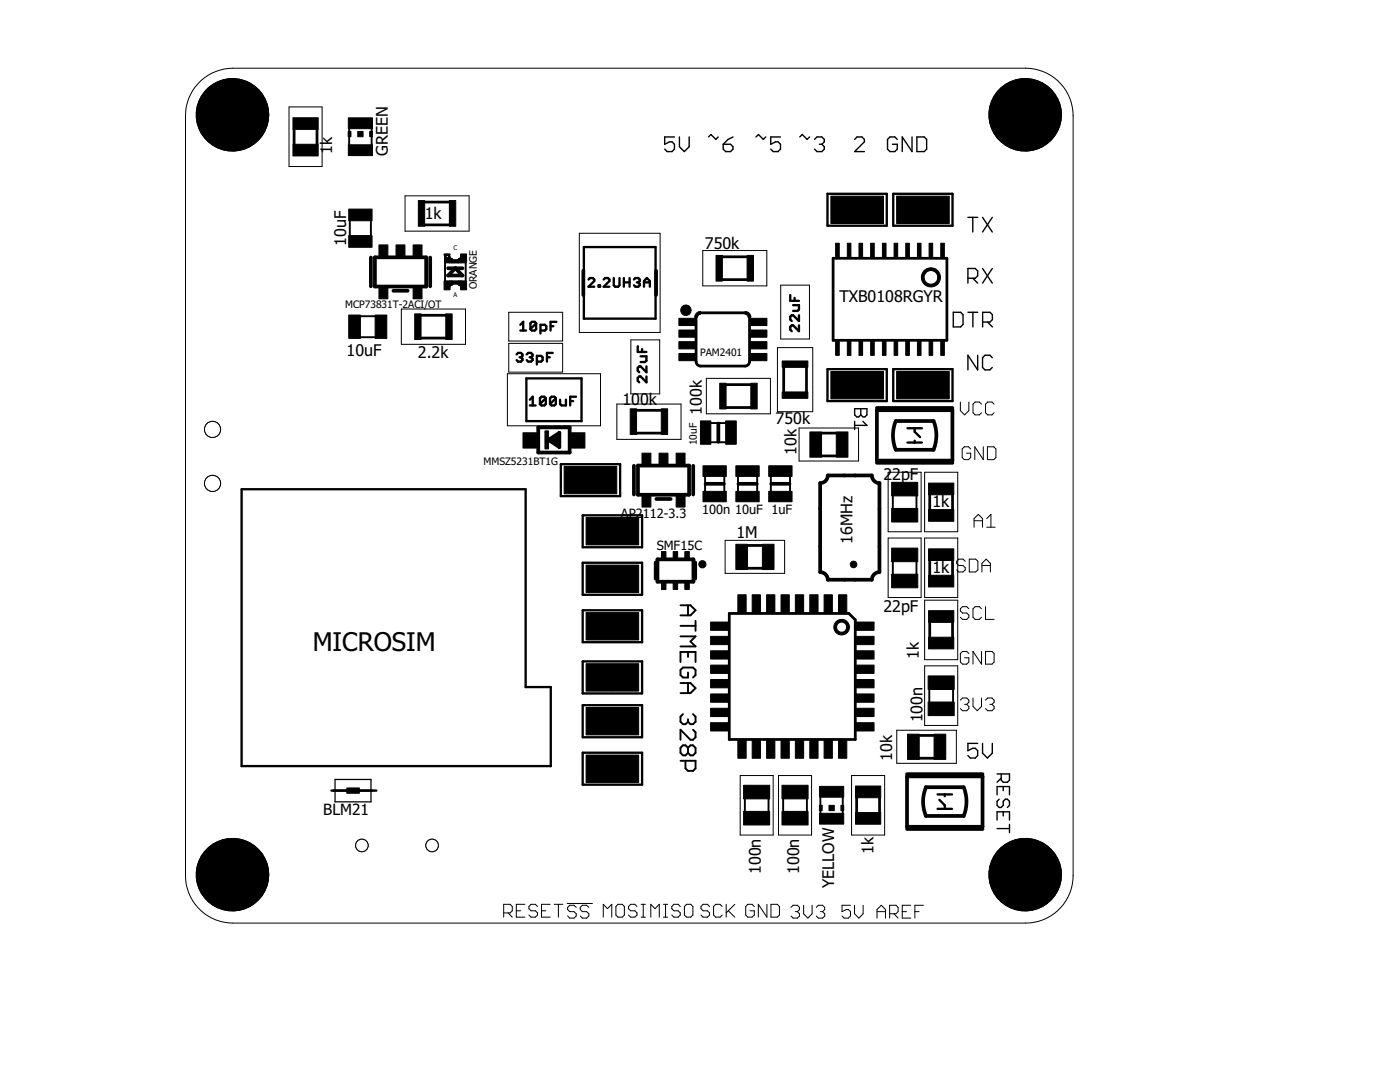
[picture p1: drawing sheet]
<svg xmlns="http://www.w3.org/2000/svg" width="279mm" height="216mm" viewBox="0 0 279 216" stroke-linecap="round" stroke-linejoin="round" font-family="sans-serif">
<g fill="none" stroke="#000" stroke-width=".2">
<path d="M40.1 16.1a9.7 9.7 0 0 1 6.4-2.5h158.2a9.5 9.5 0 0 1 9.5 9.5v151.6a9.5 9.5 0 0 1-9.5 9.5h-158.2a9.5 9.5 0 0 1-9.5-9.5v-151.6a9.4 9.4 0 0 1 3.1-7zM57.7 21.3h6.6v11.9h-6.6zM80.8 39.1h12.8v7h-12.8zM115.6 46.5h16.1v19.8h-16.1zM140.3 50h12.7v7h-12.7zM155.8 56.9h5.7v10.7h-5.7zM80.1 61.7h12.8v7h-12.8zM101.3 74.6h18.5v10.4h-18.5zM101.5 62.3h10.8v5.8h-10.8zM101.5 68.5h10.8v5.8h-10.8zM125.9 67.8h5.8v10.8h-5.8zM141 75.5h12.8v7.1h-12.8z"/>
<path d="M155.2 69.4h7v12.7h-7zM123.1 80.6h12.8v7.1h-12.8zM159.5 85.4h11.8v6.6h-11.8zM177.2 94.2h6.6v11.9h-6.6zM184.5 94.2h6.6v11.9h-6.6zM191.7 80.2v1.7l.8 .9 .9-.9v-1.7M193.7 89.6l-.4-.4h-.9l-.4 .4v1.7l.4 .4h.9l.4-.4v-.9h-.8M195.9 80.6l-.4-.4h-.9l-.4 .4v1.8l.4 .4h.9l.4-.4M196.2 89.2v2.5l-1.7-2.5v2.5M197.1 89.2h1.2l.5 .4v1.7l-.5 .4h-1.2zM198.4 80.6l-.4-.4h-.9l-.4 .4v1.8l.4 .4h.9l.4-.4M144.7 107.8h11.9v6.6h-11.9z"/>
<path d="M177.2 107.4h6.6v11.8h-6.6zM184.5 107.4h6.6v11.8h-6.6zM184.5 119.8h6.6v11.8h-6.6zM192.6 112l-.4-.4h-.9l-.4 .4v.4l.4 .4h.9l.4 .5v.4l-.4 .4h-.9l-.4-.4M193.4 111.6h1.3l.5 .4v1.7l-.5 .4h-1.3zM194.4 105.2v-1.7l.8-.9 .9 .9v1.7M194.4 103.9h1.7M196 112.8h1.7M196 114.1v-1.7l.8-.8 .9 .8v1.7M196.9 103.5l.9-.9v2.6M196.9 105.2h1.7M184.5 132.9h6.6v11.9h-6.6z"/>
<path d="M191.7 139.7l.4-.4h.8l.5 .4v.4l-.5 .4M193.4 121.5l-.5-.4h-.8l-.4 .4v.4l.4 .4h.8l.5 .4v.5l-.5 .4h-.8l-.4-.4M193.4 130.4l-.5-.4h-.8l-.4 .4v1.7l.4 .4h.8l.5-.4v-.8h-.9M194.2 139.3v1.7l.8 .8 .9-.8v-1.7M195.9 121.5l-.4-.4h-.9l-.4 .4v1.7l.4 .4h.9l.4-.4M195.9 130v2.5l-1.7-2.5v2.5M196.7 121.1v2.5h1.7M196.7 130h1.3l.4 .4v1.7l-.4 .4h-1.3zM196.7 139.7l.4-.4h.9l.4 .4v.4l-.4 .4M147.7 154.7h6.6v11.9h-6.6zM155.4 154.7h6.6v11.9h-6.6zM169.9 154.7h6.7v11.9h-6.7z"/>
<path d="M179 145.7h11.9v6.6h-11.9zM192.5 140.5h.4M192.9 140.5l.5 .5v.4l-.5 .4h-.8l-.4-.4M197.5 140.5h.5M198 140.5l.4 .5v.4l-.4 .4h-.9l-.4-.4M100.5 182.2h1.3l.4-.5v-.8l-.4-.5h-1.3v2.6M101.4 182.2l.8 .8M103 181.7h.9M104.8 180.4h-1.8v2.6h1.8M107.3 180.9l-.5-.5h-.8l-.4 .5v.4l.4 .4h.8l.5 .5v.4l-.5 .4h-.8l-.4-.4M108.1 181.7h.8M109.8 180.4h-1.7v2.6h1.7"/>
<path d="M110.6 180.4h1.7M111.4 180.4v2.6M113.2 180.3h5M115 181.1l-.4-.5h-.9l-.4 .5v.4l.4 .4h.9l.4 .4v.5l-.4 .4h-.9l-.4-.4M117.5 181.1l-.4-.5h-.9l-.4 .5v.4l.4 .4h.9l.4 .4v.5l-.4 .4h-.9l-.4-.4M120.4 183v-2.6l.8 .9 .9-.9v2.6M123.3 180.4h.9l.4 .5v1.7l-.4 .4h-.9l-.4-.4v-1.7zM127.1 180.9l-.4-.5h-.8l-.5 .5v.4l.5 .4h.8l.4 .5v.4l-.4 .4h-.8l-.5-.4M128 180.4h.8M128 183h.8M128.4 180.4v2.6M129.9 183v-2.6l.8 .9 .9-.9v2.6"/>
<path d="M132.4 180.4h.8M132.4 183h.8M132.8 180.4v2.6M135.8 180.9l-.5-.5h-.8l-.4 .5v.4l.4 .4h.8l.5 .5v.4l-.5 .4h-.8l-.4-.4M137 180.4h.9l.4 .5v1.7l-.4 .4h-.9l-.4-.4v-1.7zM141.6 180.9l-.4-.5h-.9l-.4 .5v.4l.4 .4h.9l.4 .5v.4l-.4 .4h-.9l-.4-.4M144.1 180.9l-.4-.5h-.9l-.4 .5v1.7l.4 .4h.9l.4-.4M144.9 180.4v2.6M145.4 181.7l1.2 1.3M146.6 180.4l-1.7 1.8M150.5 180.9l-.4-.5h-.9l-.4 .5v1.7l.4 .4h.9l.4-.4v-.9h-.8M153.1 180.4v2.6l-1.8-2.6v2.6"/>
<path d="M153.9 180.4h1.2l.5 .5v1.7l-.5 .4h-1.2zM157.9 181.1l.4-.5h.8l.5 .5v.4l-.5 .4M158.7 181.9h.4M159.1 181.9l.5 .4v.5l-.5 .4h-.8l-.4-.4M160.4 180.6v1.7l.8 .9 .9-.9v-1.7M162.9 181.1l.4-.5h.9l.4 .5v.4l-.4 .4M163.7 181.9h.5M164.2 181.9l.4 .4v.5l-.4 .4h-.9l-.4-.4M169.7 180.6h-1.7v1.3l.9-.4h.4l.4 .4v.9l-.4 .4h-.8l-.5-.4M170.5 180.6v1.7l.9 .9 .9-.9v-1.7M175 183.2v-1.7l.9-.9 .8 .9v1.7M175 181.9h1.7"/>
<path d="M177.5 182.3h1.3l.4-.4v-.8l-.4-.5h-1.3v2.6M178.4 182.3l.8 .9M180.1 181.9h.8M181.8 180.6h-1.7v2.6h1.7M182.6 181.9h.8M184.3 180.6h-1.7v2.6"/>
<circle cx="42.4" cy="85.7" r="1.61"/>
</g>
<g fill="#000" stroke="#000" stroke-width=".2">
<path d="M58.5 23.5h5v2.3h-5zM58.5 28.8h5v2.3h-5zM69.5 26.2h.5v1.1h-.5zM71.4 26.2h1.1v1.1h-1.1zM73.8 26.2h.5v1.1h-.5zM69.5 23.5h4.8v2.2h-4.8zM69.5 28.9h4.8v2.2h-4.8zM165.8 39.1h10.5v5.5h-10.5zM178.9 39.1h10.5v5.5h-10.5zM69.6 41.7h4.7v2.3h-4.7zM69.6 47h4.7v2.3h-4.7zM75.6 48.9h1.8v2.3h-1.8z"/>
<path d="M75.6 57.3h1.8v2.3h-1.8zM79 48.9h1.8v2.3h-1.8zM82.4 48.9h1.8v2.3h-1.8zM82.4 57.3h1.8v2.3h-1.8zM83.5 40h1.3v5.1h-1.3zM88.7 51.5h1.1v1h-1.1zM88.6 56h1.2v1.8h-1.2zM88.6 50.7h1.2v.2h-1.2zM89.7 51.6h.6v.9h-.6zM89.7 56h.6v.9h-.6zM89.7 40h1.3v5.1h-1.3zM90.1 51.8h1.5v.7h-1.5z"/>
<path d="M90.1 56h1.5v.7h-1.5zM91.5 51.6h.5v.9h-.5zM91.5 56h.5v.9h-.5zM91.9 50.7h1.2v1.8h-1.2zM91.9 56h1.2v1.8h-1.2zM142.9 51h1.3v5.1h-1.3zM149.1 51h1.3v5.1h-1.3zM166.8 48.5h.7v3h-.7zM169.1 48.5h.7v3h-.7zM171.4 48.5h.7v3h-.7zM173.8 48.5h.7v3h-.7zM176.1 48.5h.7v3h-.7z"/>
<path d="M178.4 48.5h.8v3h-.8zM180.8 48.5h.7v3h-.7zM183.1 48.5h.7v3h-.7zM185.4 48.5h.7v3h-.7zM187.7 48.5h.8v3h-.8zM69.6 62.9h2.3v4.6h-2.3zM74.9 62.9h2.3v4.6h-2.3zM82.8 62.6h1.2v5.2h-1.2zM89 62.6h1.2v5.2h-1.2zM135.5 63.5h3.2v1.5h-3.2zM135.5 65.8h3.2v1.5h-3.2zM135.5 68.2h3.2v1.4h-3.2z"/>
<path d="M135.5 70.5h3.2v1.5h-3.2zM143.6 76.5h1.3v5.1h-1.3zM149.8 76.5h1.3v5.1h-1.3zM149.8 70.5h3.3v1.5h-3.3zM149.8 68.2h3.3v1.4h-3.3zM149.8 65.8h3.3v1.5h-3.3zM149.8 63.5h3.3v1.5h-3.3zM156.1 72h5.1v1.3h-5.1zM156.1 78.2h5.1v1.3h-5.1zM166.8 67.9h.7v3h-.7zM169.1 67.9h.7v3h-.7zM171.4 67.9h.7v3h-.7z"/>
<path d="M173.8 67.9h.7v3h-.7zM165.8 74.1h10.5v5.5h-10.5zM176.1 67.9h.7v3h-.7zM178.4 67.9h.8v3h-.8zM180.8 67.9h.7v3h-.7zM183.1 67.9h.7v3h-.7zM185.4 67.9h.7v3h-.7zM187.7 67.9h.8v3h-.8zM178.9 74.1h10.5v5.5h-10.5zM104.4 86.4h2.7v3h-2.7zM108.8 86h.7v3.6h-.7zM114 86.4h2.7v3h-2.7z"/>
<path d="M112.6 93.1h10.5v5.4h-10.5zM125.8 81.6h1.2v5.1h-1.2zM128.1 90.4h1.8v2.4h-1.8zM128.1 98.8h1.8v2.4h-1.8zM132 81.6h1.2v5.1h-1.2zM131.5 90.4h1.8v2.4h-1.8zM134.9 90.4h1.8v2.4h-1.8zM134.9 98.8h1.8v2.4h-1.8zM139.8 84h2.1v4.6h-2.1zM140.3 92.9h4.6v2.2h-4.6zM140.3 98h4.6v2.1h-4.6zM144.8 84h2.1v4.6h-2.1z"/>
<path d="M146.9 92.9h4.6v2.2h-4.6zM146.9 98h4.6v2.1h-4.6zM153.4 92.9h4.7v2.2h-4.7zM153.4 98h4.7v2.1h-4.7zM161.6 86.2h2.4v5h-2.4zM166.9 86.2h2.3v5h-2.3zM177.9 96.2h5.3v2.8h-5.3zM185.3 96.4h5.1v2.3h-5.1zM117 103.3h10.5v5.4h-10.5zM117 112.8h10.5v5.4h-10.5zM132 110.1h.9v1.2h-.9zM132 116.4h.9v1.2h-.9z"/>
<path d="M134.3 110.1h.9v1.2h-.9zM134.3 116.4h.9v1.2h-.9zM136.7 110.1h.9v1.2h-.9zM136.7 116.4h.9v1.2h-.9zM147.3 118.7h1.6v3.5h-1.6zM146.9 108.6h2.3v5h-2.3zM150.1 118.7h1.7v3.5h-1.7zM152.1 108.6h2.4v5h-2.4zM153 118.7h1.6v3.5h-1.6zM155.9 118.7h1.6v3.5h-1.6zM158.7 118.7h1.7v3.5h-1.7zM161.6 118.7h1.7v3.5h-1.7z"/>
<path d="M164.5 118.7h1.6v3.5h-1.6zM167.3 118.7h1.7v3.5h-1.7zM177.9 101.5h5.3v2.7h-5.3zM177.9 109.4h5.3v2.7h-5.3zM177.9 114.6h5.3v2.7h-5.3zM185.3 101.7h5.1v2.3h-5.1zM185.3 109.5h5.1v2.3h-5.1zM185.3 114.8h5.1v2.3h-5.1zM117 132.4h10.5v5.5h-10.5zM117 122.2h10.5v5.5h-10.5zM141.8 124.1h3.6v1.7h-3.6zM141.8 127h3.6v1.6h-3.6z"/>
<path d="M141.8 129.9h3.6v1.6h-3.6zM141.8 132.7h3.6v1.7h-3.6zM141.8 135.6h3.6v1.6h-3.6zM141.8 138.5h3.6v1.6h-3.6zM170.9 138.5h3.5v1.6h-3.5zM170.9 135.6h3.5v1.6h-3.5zM170.9 132.7h3.5v1.7h-3.5zM170.9 129.9h3.5v1.6h-3.5zM170.9 127h3.5v1.6h-3.5zM170.9 124.1h3.5v1.7h-3.5zM185.3 127.1h5.1v2.4h-5.1zM185.3 121.9h5.1v2.3h-5.1z"/>
<path d="M185.2 134.9h5.2v2.7h-5.2zM69.2 157.2h2.5v1.1h-2.5zM117 150.7h10.5v5.4h-10.5zM117 141.2h10.5v5.4h-10.5zM141.8 141.3h3.6v1.7h-3.6zM141.8 144.2h3.6v1.7h-3.6zM147.3 147.7h1.6v3.6h-1.6zM150.1 147.7h1.7v3.6h-1.7zM148.4 156.7h5.2v2.7h-5.2zM153 147.7h1.6v3.6h-1.6zM155.9 147.7h1.6v3.6h-1.6zM158.7 147.7h1.7v3.6h-1.7z"/>
<path d="M156.1 156.7h5.2v2.7h-5.2zM161.6 147.7h1.7v3.6h-1.7zM164.5 147.7h1.6v3.6h-1.6zM163.6 156.9h4.8v2.2h-4.8zM167.3 147.7h1.7v3.6h-1.7zM170.9 144.2h3.5v1.7h-3.5zM170.9 141.3h3.5v1.7h-3.5zM170.7 156.8h5.1v2.4h-5.1zM181.1 146.5h2.4v5h-2.4zM186.4 146.5h2.3v5h-2.3zM185.2 140.1h5.2v2.7h-5.2zM148.4 161.9h5.2v2.7h-5.2z"/>
<path d="M156.1 161.9h5.2v2.7h-5.2zM163.5 160.7h.6v1.1h-.6zM165.4 160.7h1.1v1.1h-1.1zM167.8 160.7h.6v1.1h-.6zM163.6 162.3h4.8v2.1h-4.8zM170.7 162.1h5.1v2.4h-5.1z"/>
</g>
<g fill="#000" stroke="#000" stroke-width=".2">
<path d="M88.9 50.8a.52 .52 0 0 1 .9 .4h-.3a.24 .24 0 0 1-.3 .2 .24 .24 0 0 1-.1-.4 .24 .24 0 0 1 .4 .1l.3 .1a.51 .51 0 0 1-.8 .5 .51 .51 0 0 1-.1-.9z" fill-rule="evenodd"/>
<path d="M184.3 54.1a1.92 1.92 0 0 1 2.1-.5 1.92 1.92 0 0 1 1.3 1.8h-.5a1.37 1.37 0 0 1-2 1.2 1.37 1.37 0 0 1-.3-2.3 1.37 1.37 0 0 1 2.2 .7l.1 .4h.5a1.92 1.92 0 0 1-2.5 1.8 1.92 1.92 0 0 1-.9-3.1z" fill-rule="evenodd"/>
<path d="M139 62.5l.4-.3h.4v.5l-.4 .1-.2 .5h-.6z" fill-rule="evenodd"/>
<path d="M148.7 62.2a1.12 1.12 0 0 1 1.2 1.1h-.6l-.2-.5-.4-.1z" fill-rule="evenodd"/>
<path d="M167 123.9a1.57 1.57 0 0 1 1.6-.2 1.57 1.57 0 0 1 .9 1.4h-.5a1.01 1.01 0 0 1-1.5 .9 1.01 1.01 0 0 1-.2-1.7 1.01 1.01 0 0 1 1.7 .6v.2h.5a1.56 1.56 0 0 1-2.2 1.5 1.56 1.56 0 0 1-.3-2.7z" fill-rule="evenodd"/>
<circle cx="46.4" cy="22.9" r="7.2"/>
<circle cx="204.6" cy="22.9" r="7.2"/>
<circle cx="136.9" cy="61.9" r="1.06"/>
<circle cx="140.2" cy="112.6" r=".73"/>
<circle cx="170.3" cy="112.6" r=".66"/>
<circle cx="46.4" cy="174.5" r="7.2"/>
<circle cx="204.6" cy="174.5" r="7.2"/>
</g>
<g fill="none" stroke="#000" stroke-width=".28">
<path d="M134.6 27.3h-1.9v1.5l.9-.5h.5l.5 .5v1l-.5 .4h-1l-.4-.4M135.6 27.3v2l1 .9 .9-.9v-2M141.4 27.3l.5-.5 1 1 .4-.5M144.3 28.8h1.5l.5 .5v.5l-.5 .4h-1l-.5-.4zM146.3 27.3l-1 .5-1 1M150.9 27.3l.5-.5 .9 1 .5-.5M155.8 27.3h-2v1.5l1-.5h.5l.5 .5v1l-.5 .4h-1l-.5-.4M159.6 27.3l.5-.5 1 1 .5-.5M162.6 27.8l.4-.5h1l.5 .5v.5l-.5 .5M163.5 28.8h.5M164 28.8l.5 .5v.5l-.5 .4h-1l-.4-.4M170.6 27.8l.4-.5h1l.5 .5v.5l-1.9 1.9h1.9"/>
<path d="M179.1 27.8l-.5-.5h-1l-.5 .5v2l.5 .4h1l.5-.4v-1h-1M182 27.3v2.9l-1.9-2.9v2.9M183 27.3h1.4l.5 .5v2l-.5 .4h-1.4zM193.2 43.4h1.9M193.2 55.5h1.4l.5-.5v-.9l-.5-.5h-1.4v2.9M194.1 43.4v2.9M194.1 55.5l1 1M196.1 43.4l1.9 2.9M196.1 53.6l1.9 2.9M198 43.4l-1.9 2.9M198 53.6l-1.9 2.9M190.2 62.3h1.5l.5 .5v1.9l-.5 .5h-1.5z"/>
<path d="M193.2 62.3h1.9M194.2 62.3v2.9M195.1 70.9v2.9l-1.9-2.9v2.9M196.1 64.3h1.5l.5-.5v-1l-.5-.5h-1.5v2.9M197.1 64.3l1 .9M198 71.4l-.5-.5h-.9l-.5 .5v1.9l.5 .5h.9l.5-.5M170.6 81.6h2.4v1.2l-.4 .4h-.4l-.4-.4-.4 .4h-.4l-.4-.4zM170.6 84.1v1.6M171.8 81.6v1.2M172.2 84.1l.8 .8h-2.4M195.1 148.3h-1.9v1.5l.9-.5h.5l.5 .5v1l-.5 .5h-.9l-.5-.5M196.1 148.3v2l1 1 .9-1v-2"/>
<path d="M199 154.4h2.5v1.3l-.5 .4h-.8l-.4-.4v-1.3M199 158.6v-1.6h2.5v1.6M199.4 159.5l-.4 .4v.8l.4 .4h.4l.4-.4v-.8l.4-.4h.4l.5 .4v.8l-.5 .4M199.8 155.3l-.8 .8M200.2 157v.8M199 163.6v-1.6h2.5v1.6M199 165.3h2.5M200.2 162v.8M201.5 164.5v1.7"/>
</g>
<g fill="none" stroke="#000" stroke-width=".38">
<path d="M69.7 25.7v3.2M74.2 25.7v3.3M69.8 44v3M74 44v3M88.8 50.9v5.1M89.6 50.9a1.26 1.26 0 0 0 1.3 1.1 1.26 1.26 0 0 0 1.2-1.1M89.6 57.6a1.26 1.26 0 0 1 1.3-1.1 1.26 1.26 0 0 1 1.2 1.1M92.9 52.4v3.7M71.9 67.3h2.9M71.9 63.1h2.9M140.7 94.7v3.7M141.5 84.4h3.7"/>
<path d="M141.5 88.2h3.7M144.5 94.7v3.7M147.3 94.7v3.7M151.1 94.7v3.7M153.8 94.7v3.7M157.7 94.7v3.7M178.2 98.9v2.6M182.9 98.8v2.7M178.2 112v2.7M182.9 111.9v2.8M135.8 120.8h2l1 1-1 1h-2M135.8 124.9h3"/>
<path d="M135.8 132.1v-2h3v2M135.8 127h3l-1 1 1 1h-3M135.8 136.3h2l1 1-1 1h-2M137.3 120.8v2M137.3 130.1v1M137.3 134.2v1h-1l-.5-.5v-1l.5-.5h2l.5 .5v1l-.5 .5M137.3 136.3v2M138.8 123.9v2M185.5 137.5v2.7M190.2 137.4v2.8M135.8 151.8h3v1.5l-.5 .5h-1l-.5-.5v-1.5M136.3 142.5l-.5 .5v1l.5 .5h.5l.5-.5"/>
<path d="M137.3 143.5v.5M137.3 149.2v1M137.3 149.2l.5-.5h.5l.5 .5v1l-.5 .5h-.5l-.5-.5M137.3 149.2l-.5-.5h-.5l-.5 .5v1l.5 .5h.5l.5-.5M138.3 142.5l.5 .5v1l-.5 .5h-.5l-.5-.5M138.3 145.6l.5 .5v1l-.5 .5h-.5l-2-2v2M148.7 159.3v2.8M153.4 159.3v2.7M156.3 159.3v2.8M161 159.3v2.7M163.7 159v3.3M168.2 159.1v3.2"/>
</g>
<g fill="none" stroke="#000" stroke-width=".74">
<path d="M74 51.4v5.7M74.8 51.4h10.2v5.8h-10.2zM78.5 58h2.9M85.9 51.4v5.7M89.4 53.5h2.9M89.4 55l1.5-1.5 1.4 1.5zM116.4 54v4.9M130.9 54v4.9M107.4 85.3h6.3v5h-6.3zM109.5 87.8l2.1-1.4v2.8zM110.2 87.8l1.1-.7v1.4zM110.5 88h.8"/>
<path d="M111 87.3h.3M126.5 92.9v5.8M127.3 92.9h10.2v5.8h-10.2zM131 99.6h2.9M138.3 92.9v5.8M140.8 96.5h3.7M143.4 84.5v3.7M147.4 96.5h3.6M153.9 96.5h3.7M163.7 96.4a1.49 1.49 0 0 0 1.5-1.5h8.8v.3a1.51 1.51 0 0 0 1.5 1.2v17.8l-.9 .3-.4 .5-.2 .7h-8.8a1.57 1.57 0 0 0-1.5-1.5zM175 81.4h15.1M175 92.4h15.1"/>
<path d="M175 81.9h15.1v10h-15.1zM178.8 84h7.5a7.5 7.5 0 0 1 0 5.7h-7.5a7.5 7.5 0 0 1 0-5.7zM130.9 112.2v3.3M131.2 111.6h7.2v4.5h-7.2zM138.7 112.2v3.3M181 154.5h15.1M181 154.9h15.1v10.1h-15.1zM184.8 157.1h7.5a7.5 7.5 0 0 1 0 5.7h-7.5a7.5 7.5 0 0 1 0-5.7zM181 165.4h15.1"/>
</g>
<g fill="none" stroke="#000" stroke-width=".47">
<path d="M165.1 38.7h11.9v6.3h-11.9zM178.3 38.7h11.8v6.3h-11.8zM116.5 49.3h14.3v14.3h-14.3zM117.5 55.8l.2-.3h.6l.3 .3v.3l-1.1 1.1h1.1M119.5 56.9h.3v.3h-.3zM120.5 55.8l.3-.3h.5l.3 .3v.3l-1.1 1.1h1.1M122.5 55.5v1.4l.3 .3h.6l.2-.3v-1.4M124.5 55.5v1.7M124.5 56.3h1.1M125.6 55.5v1.7M126.5 55.8l.3-.3h.6l.3 .3v.3l-.3 .2M127.1 56.3h.3"/>
<path d="M127.4 56.3l.3 .3v.3l-.3 .3h-.6l-.3-.3M128.5 56.3h1.2M128.5 57.2v-1.1l.6-.6 .6 .6v1.1M157.7 58.9v1.1h1.7M158.6 59.5v.5M103.1 70.7l.3-.3h.6l.3 .3v.3l-.3 .3M103.7 71.3h.3M103.8 64.8l.6-.6v1.8M103.8 66h1.2M104 71.3l.3 .3v.3l-.3 .3h-.6l-.3-.3M105.1 75.5h11v8.5h-11zM105.1 70.7l.3-.3h.6l.3 .3v.3l-.3 .3"/>
<path d="M105.7 71.3h.3M105.7 79.8l.6-.6v1.7M106 71.3l.3 .3v.3l-.3 .3h-.6l-.3-.3M107 64.5v1.2l-.3 .3h-.5l-.3-.3M107 64.5l-.3-.3h-.5l-.3 .3v1.2M107 64.5l-1.1 1.2M107.1 72.2h.9l.3-.3v-.6l-.3-.3h-.9v1.7M107.9 66h.8l.3-.3v-.6l-.3-.3h-.8v1.7M108.9 79.5v1.1l-.3 .3h-.5l-.3-.3M108.9 79.5l-.3-.3h-.5l-.3 .3v1.1M108.9 79.5l-1.1 1.1M109.2 71.3h.5"/>
<path d="M109.9 65.1h.5M110.3 70.4h-1.1v1.8M110.9 79.5v1.1l-.3 .3h-.5l-.3-.3M110.9 79.5l-.3-.3h-.5l-.3 .3v1.1M110.9 79.5l-1.1 1.1M111 64.2h-1.1v1.8M111.8 79.8v.8l.3 .3h.8v-1.1M115 79.2h-1.2v1.7M127.3 69.1v1.1h1.7M127.8 71.1h1.2v.9l-.3 .2h-.9M128.1 69.7v.5M129 73.1v1.2l-1.2-1.2h-.2l-.3 .3v.6l.3 .3"/>
<path d="M129 75.1v1.2l-1.2-1.2h-.2l-.3 .3v.6l.3 .3M158.3 60.9h1.1v.9l-.2 .2h-.9M159.4 62.9v1.2l-1.1-1.2h-.3l-.3 .3v.6l.3 .3M159.4 64.9v1.2l-1.1-1.2h-.3l-.3 .3v.6l.3 .3M165.1 73.7h11.9v6.3h-11.9zM178.3 73.7h11.8v6.3h-11.8zM48.2 97.6h56.7v39.5h5v15.8h-61.7zM105.7 80.9h1.2M111.9 92.6h11.9v6.4h-11.9zM113.8 80h.6M181.1 85.4h2.9M181.1 88.3h2.9"/>
<path d="M182.5 85.4v.7l1.1 1.1M182.5 87.9v.4M116.3 102.8h11.8v6.4h-11.8zM116.3 112.3h11.8v6.4h-11.8zM116.3 121.8h11.8v6.3h-11.8zM116.3 132h11.8v6.4h-11.8zM66.1 157.8h9M116.3 140.7h11.8v6.4h-11.8zM116.3 150.2h11.8v6.4h-11.8zM187.1 158.5h2.9M187.5 159.6l1.1 1.1v.7M188.6 158.5v.4"/>
<path d="M187.1 161.4h2.9"/>
</g>
<g fill="none" stroke="#000" stroke-width=".55">
<path d="M58.7 25.8v2.9M63.3 25.8v2.9M84.7 44.9h5.1M84.7 40.3h5.1M144.1 55.8h5.1M144.1 51.2h5.1M166.3 51.5h22.7v16.4h-22.7zM83.9 62.9h5.1M83.9 67.5h5.1M138.9 72.2l.3 .6 .6 .2h9.1l.4-.2 .3-.6M138.9 63.4v8.8M139.8 62.4h8.9"/>
<path d="M144.8 76.8h5.1M149.6 63.4v8.8M156.4 73.2v5.1M161 73.2v5.1M127 86.4h5.1M127 81.9h5.1M144.8 81.3h5.1M163.9 91h3M163.9 86.4h3M185.5 98.7v2.9M190.1 98.7v2.9M149.2 113.4h2.9"/>
<path d="M149.2 108.8h2.9M185.5 111.8v3M190.1 111.8v3M145.5 122.4h23.9l1.3 1.3v23.9h-25.2zM185.5 124.2v3M190.1 124.2v3M171 159.2v3M175.5 159.2v3M183.5 151.3h2.9M183.5 146.7h2.9"/>
</g>
<path d="M66.9 155.5h7.1v4.5h-7.1z" fill="none" stroke="#000" stroke-width=".25"/>
<circle cx="42.4" cy="85.7" r="1.61" fill="#fff" stroke="#000" stroke-width=".2"/>
<circle cx="42.4" cy="96.5" r="1.61" fill="none" stroke="#000" stroke-width=".2"/>
<circle cx="42.4" cy="96.5" r="1.61" fill="#fff" stroke="#000" stroke-width=".2"/>
<circle cx="86.2" cy="168.7" r="1.25" fill="none" stroke="#000" stroke-width=".2"/>
<circle cx="86.2" cy="168.7" r="1.25" fill="#fff" stroke="#000" stroke-width=".2"/>
<circle cx="72.2" cy="168.7" r="1.25" fill="none" stroke="#000" stroke-width=".2"/>
<circle cx="72.2" cy="168.7" r="1.25" fill="#fff" stroke="#000" stroke-width=".2"/>
<g fill="#000" stroke="#000" stroke-width=".2">
<circle cx="46.4" cy="22.9" r="7.2"/>
<circle cx="204.6" cy="22.9" r="7.2"/>
<circle cx="46.4" cy="174.5" r="7.2"/>
<circle cx="204.6" cy="174.5" r="7.2"/>
</g>
<text font-size="5.1" x="62.4" y="130">MICROSIM</text>
<text font-size="4.1" x="117.4" y="137.1">22pF</text>
<g font-size="3.2">
<text x="66.3" y="30.7" transform="rotate(-90 66.3 30.7)">1k</text>
<text x="77.4" y="31.1" transform="rotate(-90 77.4 31.1)">GREEN</text>
<text x="84.8" y="43.8">1k</text>
<text x="69.1" y="49" transform="rotate(-90 69.1 49)">10uF</text>
<text x="140.7" y="49.6">750k</text>
<text x="167.5" y="60.3">TXB0108RGYR</text>
<text x="69.2" y="71">10uF</text>
<text x="83.4" y="71.4">2.2k</text>
<text x="124.2" y="80.9">100k</text>
<text x="140.1" y="82.7" transform="rotate(-90 140.1 82.7)">100k</text>
<text x="154.8" y="84.7">750k</text>
<text x="158.9" y="90.8" transform="rotate(-90 158.9 90.8)">10k</text>
<text x="176.3" y="95.8">2</text>
<text x="178.1" y="95.8">2pF</text>
<text x="186.1" y="101.2">1k</text>
<text x="147" y="107.4">1M</text>
<text x="170.2" y="108.6" transform="rotate(-90 170.2 108.6)">16MHz</text>
<text x="186.1" y="114.3">1k</text>
<text x="176.3" y="122.1">22pF</text>
<text x="183.4" y="131.4" transform="rotate(-90 183.4 131.4)">1k</text>
<text x="184.1" y="144.2" transform="rotate(-90 184.1 144.2)">100n</text>
<text x="178.1" y="151.8" transform="rotate(-90 178.1 151.8)">10k</text>
<text x="174.3" y="170.3" transform="rotate(-90 174.3 170.3)">1k</text>
<text x="151.8" y="174.4" transform="rotate(-90 151.8 174.4)">100n</text>
<text x="159.5" y="174.4" transform="rotate(-90 159.5 174.4)">100n</text>
<text x="166.5" y="177.3" transform="rotate(-90 166.5 177.3)">YELLOW</text>
</g>
<text font-size="3.1" x="64.5" y="162.6">BLM21</text>
<g font-size="2.6">
<text x="123.9" y="103.4">AP2</text>
<text x="128.3" y="103.4">112-3.3</text>
<text x="140.1" y="102.6">100n 10uF 1uF</text>
<text x="131.1" y="109.8">SMF15C</text>
</g>
<g font-size="2.1">
<text x="95.2" y="57.7" transform="rotate(-90 95.2 57.7)">ORANGE</text>
<text x="68.9" y="61.5">MCP73831T-2ACI/OT</text>
<text x="139.7" y="71">PAM2401</text>
<text x="139.1" y="88.8" transform="rotate(-90 139.1 88.8)">10uF</text>
<text x="96.5" y="92.7">MMSZ5231BT1G</text>
</g>
<g font-size="1.3">
<text x="90.5" y="49.9">C</text>
<text x="90.5" y="59.3">A</text>
</g>
</svg>
